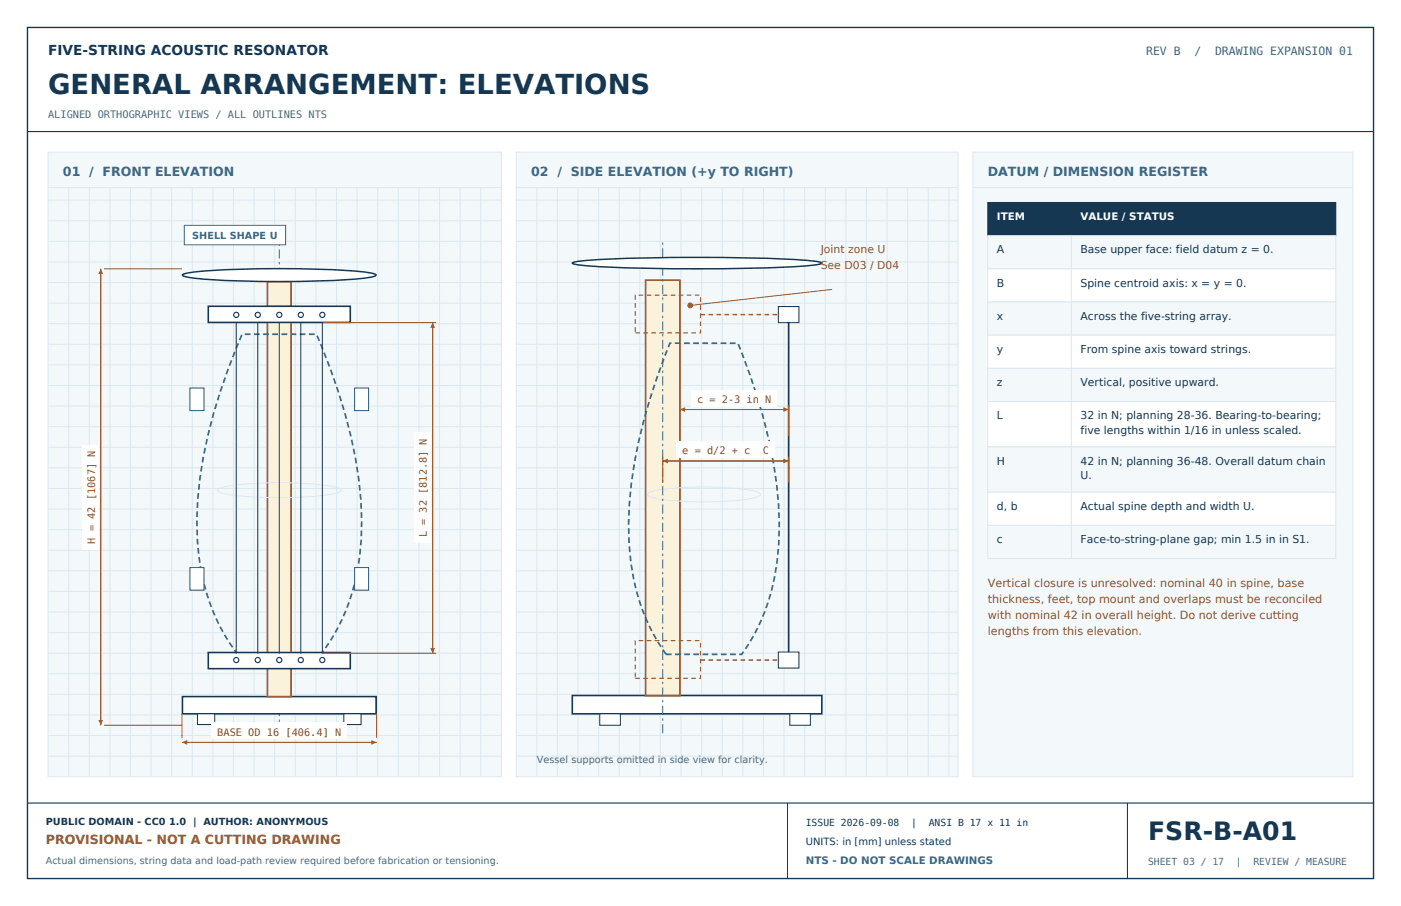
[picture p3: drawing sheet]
<svg xmlns="http://www.w3.org/2000/svg" width="432mm" height="279mm" viewBox="0 0 432 279" stroke-linecap="round" stroke-linejoin="round" font-family="sans-serif">
<path d="M8.5 8.5h414.8v262.4h-414.8z" fill="none" stroke="#163751" stroke-width=".42"/>
<path d="M8.5 40.6h414.8M8.5 247.6h414.8" fill="none" stroke="#163751" stroke-width=".35"/>
<path d="M242.7 247.6v23.3M347.5 247.6v23.3" fill="none" stroke="#163751" stroke-width=".31"/>
<path d="M14.8 46.9h139.7v192.6h-139.7z" fill-rule="evenodd" fill="#f3f8fb" stroke="#dce8ef" stroke-width=".31"/>
<g fill="none" stroke="#dce8ef" stroke-width=".31">
<path d="M14.8 57.9h139.7M21.2 57.9v181.6M27.5 57.9v181.6M33.9 57.9v181.6M40.2 57.9v181.6M46.6 57.9v181.6M52.9 57.9v181.6M59.3 57.9v181.6M65.6 57.9v181.6M72 57.9v181.6M78.3 57.9v181.6M84.7 57.9v181.6"/>
<path d="M91 57.9v181.6M97.4 57.9v181.6M103.7 57.9v181.6M110.1 57.9v181.6M116.4 57.9v181.6M122.8 57.9v181.6M129.1 57.9v181.6M135.5 57.9v181.6M141.8 57.9v181.6M148.2 57.9v181.6M14.8 74.4h139.7M14.8 68.1h139.7"/>
<path d="M14.8 61.7h139.7M14.8 99.8h139.7M14.8 93.5h139.7M14.8 87.1h139.7M14.8 80.8h139.7M14.8 118.9h139.7M14.8 112.5h139.7M14.8 106.2h139.7M14.8 137.9h139.7M14.8 131.6h139.7M14.8 125.2h139.7M14.8 157h139.7"/>
<path d="M14.8 150.6h139.7M14.8 144.3h139.7M14.8 176h139.7M14.8 169.7h139.7M14.8 163.3h139.7M14.8 195.1h139.7M14.8 188.7h139.7M14.8 182.4h139.7M14.8 214.1h139.7M14.8 207.8h139.7M14.8 201.4h139.7M14.8 233.2h139.7"/>
<path d="M14.8 226.8h139.7M14.8 220.5h139.7"/>
</g>
<path d="M159.1 46.9h136.2v192.6h-136.2z" fill-rule="evenodd" fill="#f3f8fb" stroke="#dce8ef" stroke-width=".31"/>
<g fill="none" stroke="#dce8ef" stroke-width=".31">
<path d="M159.1 57.9h136.2M165.5 57.9v181.6M171.8 57.9v181.6M178.2 57.9v181.6M184.5 57.9v181.6M190.9 57.9v181.6M197.2 57.9v181.6M203.6 57.9v181.6M209.9 57.9v181.6M216.3 57.9v181.6M222.6 57.9v181.6M229 57.9v181.6"/>
<path d="M235.3 57.9v181.6M241.7 57.9v181.6M248 57.9v181.6M254.4 57.9v181.6M260.7 57.9v181.6M267.1 57.9v181.6M273.4 57.9v181.6M279.8 57.9v181.6M286.1 57.9v181.6M292.5 57.9v181.6M159.1 74.4h136.2M159.1 68.1h136.2"/>
<path d="M159.1 61.7h136.2M159.1 99.8h136.2M159.1 93.5h136.2M159.1 87.1h136.2M159.1 80.8h136.2M159.1 118.9h136.2M159.1 112.5h136.2M159.1 106.2h136.2M159.1 137.9h136.2M159.1 131.6h136.2M159.1 125.2h136.2M159.1 157h136.2"/>
<path d="M159.1 150.6h136.2M159.1 144.3h136.2M159.1 176h136.2M159.1 169.7h136.2M159.1 163.3h136.2M159.1 195.1h136.2M159.1 188.7h136.2M159.1 182.4h136.2M159.1 214.1h136.2M159.1 207.8h136.2M159.1 201.4h136.2M159.1 233.2h136.2"/>
<path d="M159.1 226.8h136.2M159.1 220.5h136.2"/>
</g>
<path d="M299.9 46.9h117.1v192.6h-117.1z" fill-rule="evenodd" fill="#f3f8fb" stroke="#dce8ef" stroke-width=".31"/>
<path d="M299.9 57.9h117.1" fill="none" stroke="#dce8ef" stroke-width=".31"/>
<path d="M86.1 226.5v-152.3" fill="none" stroke="#356a8a" stroke-width=".31" stroke-dasharray="2.8 1.1 .7 1.1" stroke-linecap="butt"/>
<path d="M56.2 214.8h59.7v5.3h-59.7z" fill-rule="evenodd" fill="#fff" stroke="#163751" stroke-width=".49"/>
<g fill="#fff" stroke="#163751" stroke-width=".31">
<path d="M60.9 220.1h5.3v3.3h-5.3z" fill-rule="evenodd"/>
<path d="M106 220.1h5.3v3.3h-5.3z" fill-rule="evenodd"/>
</g>
<path d="M82.4 86.8h7.3v128h-7.3z" fill-rule="evenodd" fill="#faf2db" stroke="#946014" stroke-width=".49"/>
<path d="M74.6 103.1h22.9a157 157 0 0 1 13.9 54.2 68.7 68.7 0 0 1-10.3 41.4l-2.3 3.2h-25.5a64.3 64.3 0 0 1-12.6-40.4 145.7 145.7 0 0 1 12-53.7z" fill="none" stroke="#356a8a" stroke-width=".53" stroke-dasharray="1.8 1.1" stroke-linecap="butt"/>
<path d="M67.1 150.9a21.7 21.7 0 0 1 8.7-1.7 118.7 118.7 0 0 1 27.4 1 2.36 2.36 0 0 1 2 1 2.36 2.36 0 0 1-2 1 115.2 115.2 0 0 1-34.3 0 2.36 2.36 0 0 1-1.9-1z" fill="none" stroke="#dce8ef" stroke-width=".31"/>
<g fill="#fff" stroke="#163751" stroke-width=".49">
<path d="M64.2 201.2h43.8v5h-43.8z" fill-rule="evenodd"/>
<path d="M64.2 94.5h43.8v4.9h-43.8z" fill-rule="evenodd"/>
</g>
<path d="M72.8 99.4v102.2" fill="none" stroke="#163751" stroke-width=".31"/>
<g fill="#fff" stroke="#163751" stroke-width=".35">
<circle cx="72.8" cy="203.6" r=".8"/>
<circle cx="72.8" cy="97.1" r=".8"/>
</g>
<path d="M79.4 99.4v102.2" fill="none" stroke="#163751" stroke-width=".31"/>
<g fill="#fff" stroke="#163751" stroke-width=".35">
<circle cx="79.4" cy="203.6" r=".8"/>
<circle cx="79.4" cy="97.1" r=".8"/>
</g>
<path d="M86.1 99.4v102.2" fill="none" stroke="#163751" stroke-width=".31"/>
<g fill="#fff" stroke="#163751" stroke-width=".35">
<circle cx="86.1" cy="203.6" r=".8"/>
<circle cx="86.1" cy="97.1" r=".8"/>
</g>
<path d="M92.7 99.4v102.2" fill="none" stroke="#163751" stroke-width=".31"/>
<g fill="#fff" stroke="#163751" stroke-width=".35">
<circle cx="92.7" cy="203.6" r=".8"/>
<circle cx="92.7" cy="97.1" r=".8"/>
</g>
<path d="M99.3 99.4v102.2" fill="none" stroke="#163751" stroke-width=".31"/>
<g fill="#fff" stroke="#163751" stroke-width=".35">
<circle cx="99.3" cy="203.6" r=".8"/>
<circle cx="99.3" cy="97.1" r=".8"/>
</g>
<path d="M56.4 84.6a55 55 0 0 1 13.8-1.5 312 312 0 0 1 43.6 1l2 .5v.4a55 55 0 0 1-13.9 1.5 312 312 0 0 1-43.6-.9l-1.9-.6z" fill-rule="evenodd" fill="#fff" stroke="#163751" stroke-width=".46"/>
<g fill="#fff" stroke="#176d6b" stroke-width=".31">
<path d="M58.6 175h4.3v7h-4.3z" fill-rule="evenodd"/>
<path d="M109.3 175h4.3v7h-4.3z" fill-rule="evenodd"/>
<path d="M58.6 119.7h4.3v6.9h-4.3z" fill-rule="evenodd"/>
<path d="M109.3 119.7h4.3v6.9h-4.3z" fill-rule="evenodd"/>
</g>
<path d="M31 82.9v140.8M32.1 82.9h24M32.1 223.7h24" fill="none" stroke="#946014" stroke-width=".31"/>
<path d="M31 82.9l.8 1.6h-1.5z" fill="#946014"/>
<path d="M31 82.9v140.8" fill="none" stroke="#946014" stroke-width=".31"/>
<path d="M30.3 222.1h1.5l-.8 1.6z" fill="#946014"/>
<path d="M25.4 137.2h4.9v32.2h-4.9z" fill-rule="evenodd" fill="#fff"/>
<path d="M99.5 99.5h34.9M133.3 99.5v101.9M99.5 201.4h34.9" fill="none" stroke="#946014" stroke-width=".31"/>
<path d="M133.3 99.5l.8 1.6h-1.5z" fill="#946014"/>
<path d="M133.3 99.5v101.9" fill="none" stroke="#946014" stroke-width=".31"/>
<path d="M132.6 199.8h1.5l-.8 1.6z" fill="#946014"/>
<path d="M127.7 133.4h4.9v34.1h-4.9z" fill-rule="evenodd" fill="#fff"/>
<path d="M56.1 220.1v7.4M56.1 229h60M116.1 220.1v7.4" fill="none" stroke="#946014" stroke-width=".31"/>
<path d="M114.5 228.2l1.6 .8-1.6 .7z" fill="#946014"/>
<path d="M56.1 229h60" fill="none" stroke="#946014" stroke-width=".31"/>
<path d="M56.1 229l1.6-.8v1.5z" fill="#946014"/>
<path d="M65.2 223h41.8v4.9h-41.8z" fill-rule="evenodd" fill="#fff"/>
<path d="M56.8 69.5h31.2v6h-31.2z" fill-rule="evenodd" fill="#fff" stroke="#356a8a" stroke-width=".31"/>
<path d="M176.4 214.5h76.9v5.6h-76.9z" fill-rule="evenodd" fill="#fff" stroke="#163751" stroke-width=".49"/>
<path d="M199 86.4h10.5v128.1h-10.5z" fill-rule="evenodd" fill="#faf2db" stroke="#946014" stroke-width=".49"/>
<path d="M206.5 105.8h20.9a160.2 160.2 0 0 1 12.7 52.7 70 70 0 0 1-9.4 40.2l-2.1 3.1h-23.3a65 65 0 0 1-11.6-39.2 149 149 0 0 1 11-52.2z" fill="none" stroke="#356a8a" stroke-width=".53" stroke-dasharray="1.8 1.1" stroke-linecap="butt"/>
<path d="M199.6 152.2a18.4 18.4 0 0 1 8-1.7 99.3 99.3 0 0 1 25 1 2.13 2.13 0 0 1 1.8 1 5 5 0 0 1-3.8 1.4 100.4 100.4 0 0 1-29.3-.4 2.13 2.13 0 0 1-1.8-1z" fill="none" stroke="#dce8ef" stroke-width=".31"/>
<path d="M239.9 201.1h6.3v4.9h-6.3z" fill-rule="evenodd" fill="#fff" stroke="#163751" stroke-width=".31"/>
<path d="M195.8 197.6h20.1v11.6h-20.1z" fill="none" stroke="#a13f3b" stroke-width=".35" stroke-dasharray="1.4 1.1" stroke-linecap="butt"/>
<path d="M215.9 203.6h24" fill="none" stroke="#a13f3b" stroke-width=".42" stroke-dasharray="1.4 1.1" stroke-linecap="butt"/>
<path d="M239.9 94.5h6.3v5h-6.3z" fill-rule="evenodd" fill="#fff" stroke="#163751" stroke-width=".31"/>
<path d="M195.8 91h20.1v11.7h-20.1z" fill="none" stroke="#a13f3b" stroke-width=".35" stroke-dasharray="1.4 1.1" stroke-linecap="butt"/>
<path d="M215.9 97h24" fill="none" stroke="#a13f3b" stroke-width=".42" stroke-dasharray="1.4 1.1" stroke-linecap="butt"/>
<path d="M243.1 99.5v101.6" fill="none" stroke="#163751" stroke-width=".53"/>
<path d="M204.3 226.1v-152" fill="none" stroke="#356a8a" stroke-width=".31" stroke-dasharray="2.8 1.1 .7 1.1" stroke-linecap="butt"/>
<path d="M176.5 81a111.9 111.9 0 0 1 19.8-1.4 552.5 552.5 0 0 1 54.8 1l2.2 .5a23 23 0 0 1-8.2 1.1 590 590 0 0 1-66.5-.5l-2.1-.4z" fill-rule="evenodd" fill="#fff" stroke="#163751" stroke-width=".46"/>
<g fill="#fff" stroke="#163751" stroke-width=".31">
<path d="M184.9 220.1h6.3v3.6h-6.3z" fill-rule="evenodd"/>
<path d="M243.4 220.1h6.4v3.6h-6.4z" fill-rule="evenodd"/>
</g>
<path d="M209.5 124.9v9.5M209.5 126.3h33.6M243.1 124.9v9.5" fill="none" stroke="#946014" stroke-width=".31"/>
<path d="M241.5 125.6l1.6 .7-1.6 .7z" fill="#946014"/>
<path d="M209.5 126.3h33.6" fill="none" stroke="#946014" stroke-width=".31"/>
<path d="M209.5 126.3l1.7-.7v1.4z" fill="#946014"/>
<path d="M213.1 120.3h26.4v4.9h-26.4z" fill-rule="evenodd" fill="#fff"/>
<path d="M204.3 140.8v8.1M204.3 142.2h38.8M243.1 140.8v8.1" fill="none" stroke="#946014" stroke-width=".31"/>
<path d="M241.5 141.5l1.6 .7-1.6 .7z" fill="#946014"/>
<path d="M204.3 142.2h38.8" fill="none" stroke="#946014" stroke-width=".31"/>
<path d="M204.3 142.2l1.6-.7v1.4z" fill="#946014"/>
<path d="M208.5 136.2h30.3v4.9h-30.3z" fill-rule="evenodd" fill="#fff"/>
<path d="M256.5 89.3l-43.8 4.9" fill="none" stroke="#a13f3b" stroke-width=".31"/>
<circle cx="212.7" cy="94.2" r=".71" fill="#a13f3b" stroke="#a13f3b" stroke-width=".35"/>
<path d="M304.4 62.4h107.3v10.3h-107.3z" fill-rule="evenodd" fill="#163751" stroke="#163751" stroke-width=".31"/>
<path d="M304.4 72.7h107.3v10.2h-107.3z" fill-rule="evenodd" fill="#f3f8fb" stroke="#dce8ef" stroke-width=".31"/>
<path d="M330.2 72.7v10.2" fill="none" stroke="#dce8ef" stroke-width=".31"/>
<path d="M304.4 82.9h107.3v10.2h-107.3z" fill-rule="evenodd" fill="#fff" stroke="#dce8ef" stroke-width=".31"/>
<path d="M330.2 82.9v10.2" fill="none" stroke="#dce8ef" stroke-width=".31"/>
<path d="M304.4 93.1h107.3v10.3h-107.3z" fill-rule="evenodd" fill="#f3f8fb" stroke="#dce8ef" stroke-width=".31"/>
<path d="M330.2 93.1v10.3" fill="none" stroke="#dce8ef" stroke-width=".31"/>
<path d="M304.4 103.4h107.3v10.2h-107.3z" fill-rule="evenodd" fill="#fff" stroke="#dce8ef" stroke-width=".31"/>
<path d="M330.2 103.4v10.2" fill="none" stroke="#dce8ef" stroke-width=".31"/>
<path d="M304.4 113.6h107.3v10.2h-107.3z" fill-rule="evenodd" fill="#f3f8fb" stroke="#dce8ef" stroke-width=".31"/>
<path d="M330.2 113.6v10.2" fill="none" stroke="#dce8ef" stroke-width=".31"/>
<path d="M304.4 123.8h107.3v14h-107.3z" fill-rule="evenodd" fill="#fff" stroke="#dce8ef" stroke-width=".31"/>
<path d="M330.2 123.8v14" fill="none" stroke="#dce8ef" stroke-width=".31"/>
<path d="M304.4 137.8h107.3v14h-107.3z" fill-rule="evenodd" fill="#f3f8fb" stroke="#dce8ef" stroke-width=".31"/>
<path d="M330.2 137.8v14" fill="none" stroke="#dce8ef" stroke-width=".31"/>
<path d="M304.4 151.8h107.3v10.2h-107.3z" fill-rule="evenodd" fill="#fff" stroke="#dce8ef" stroke-width=".31"/>
<path d="M330.2 151.8v10.2" fill="none" stroke="#dce8ef" stroke-width=".31"/>
<path d="M304.4 162h107.3v10.3h-107.3z" fill-rule="evenodd" fill="#f3f8fb" stroke="#dce8ef" stroke-width=".31"/>
<path d="M330.2 162v10.3" fill="none" stroke="#dce8ef" stroke-width=".31"/>
<text font-size="8.5" fill="#163751" x="14.8" y="28.9">GENERAL ARRANGEMENT: ELEVATIONS</text>
<text font-size="7.8" fill="#163751" x="353.8" y="258.9">FSR-B-A01</text>
<text font-size="4.2" fill="#163751" x="14.8" y="16.9">FIVE-STRING ACOUSTIC RESONATOR</text>
<g font-size="3.9" fill="#356a8a">
<text x="19.4" y="54.3">01 / FRONT ELEVATION</text>
<text x="163.7" y="54.3">02 / SIDE ELEVATION (+y TO RIGHT)</text>
<text x="304.4" y="54.3">DATUM / DIMENSION REGISTER</text>
</g>
<text font-size="3.9" fill="#a13f3b" x="14.1" y="260.3">PROVISIONAL - NOT A CUTTING DRAWING</text>
<g font-size="3.5" fill="#356a8a">
<text x="353.3" y="16.9">REV B</text>
<text x="368.1" y="16.9">/</text>
<text x="374.5" y="16.9">DRAWING EXPANSION 01</text>
</g>
<g font-size="3.5" fill="#a13f3b">
<text x="304.4" y="181">Vertical closure is unresolved: nominal 40 in spine, base</text>
<text x="304.4" y="185.9">thickness, feet, top mount and overlaps must be reconciled</text>
<text x="304.4" y="190.8">with nominal 42 in overall height. Do not derive cutting</text>
<text x="304.4" y="195.7">lengths from this elevation.</text>
</g>
<g font-size="3.4" fill="#a13f3b">
<text x="252.9" y="78.1">Joint zone U</text>
<text x="252.9" y="82.9">See D03 / D04</text>
</g>
<g font-size="3.4" fill="#163751">
<text x="307.3" y="78.1">A</text>
<text x="333" y="78.1">Base upper face: field datum z = 0.</text>
<text x="307.3" y="88.4">B</text>
<text x="333" y="88.4">Spine centroid axis: x = y = 0.</text>
<text x="307.3" y="98.6">x</text>
<text x="333" y="98.6">Across the five-string array.</text>
<text x="307.3" y="108.8">y</text>
<text x="333" y="108.8">From spine axis toward strings.</text>
<text x="307.3" y="119.1">z</text>
<text x="333" y="119.1">Vertical, positive upward.</text>
<text x="307.3" y="129.3">L</text>
<text x="333" y="129.3">32 in N; planning 28-36. Bearing-to-bearing;</text>
<text x="333" y="133.8">five lengths within 1/16 in unless scaled.</text>
<text x="307.3" y="143.3">H</text>
<text x="333" y="143.3">42 in N; planning 36-48. Overall datum chain</text>
<text x="333" y="147.8">U.</text>
<text x="307.3" y="157.3">d, b</text>
<text x="333" y="157.3">Actual spine depth and width U.</text>
<text x="307.3" y="167.5">c</text>
<text x="333" y="167.5">Face-to-string-plane gap; min 1.5 in in S1.</text>
</g>
<text font-size="3.2" fill="#536773" x="14.8" y="36.3">ALIGNED ORTHOGRAPHIC VIEWS / ALL OUTLINES NTS</text>
<g font-size="3.2" fill="#fff">
<text x="307.3" y="67.7">ITEM</text>
<text x="333" y="67.7">VALUE / STATUS</text>
</g>
<g font-size="3.2" fill="#946014">
<text x="214.8" y="124.2">c = 2-3 in N</text>
<text x="210.3" y="140.1">e = d/2 + c</text>
<text x="235.1" y="140.1">C</text>
<text x="29.3" y="167.6" transform="rotate(-90 29.3 167.6)">H = 42 [1067] N</text>
<text x="131.6" y="165.8" transform="rotate(-90 131.6 165.8)">L = 32 [812.8] N</text>
<text x="67" y="226.8">BASE OD 16 [406.4] N</text>
</g>
<text font-size="3.2" fill="#356a8a" x="248.4" y="266.3">NTS - DO NOT SCALE DRAWINGS</text>
<text font-size="3.1" fill="#163751" x="248.4" y="260.7">UNITS: in [mm] unless stated</text>
<text font-size="3" fill="#356a8a" x="59.3" y="73.7">SHELL SHAPE U</text>
<g font-size="3" fill="#536773">
<text x="165.5" y="235.3">Vessel supports omitted in side view for clarity.</text>
<text x="14.1" y="266.3">Actual dimensions, string data and load-path review required before fabrication or tensioning.</text>
<text x="353.8" y="266.7">SHEET 03 / 17</text>
<text x="380.9" y="266.7">|</text>
<text x="386.3" y="266.7">REVIEW / MEASURE</text>
</g>
<g font-size="3" fill="#163751">
<text x="14.1" y="254.4">PUBLIC DOMAIN - CC0 1.0 | AUTHOR: ANONYMOUS</text>
<text x="248.4" y="254.7">ISSUE 2026-09-08</text>
<text x="280.8" y="254.7">|</text>
<text x="286.3" y="254.7">ANSI B 17 x 11 in</text>
</g>
</svg>
